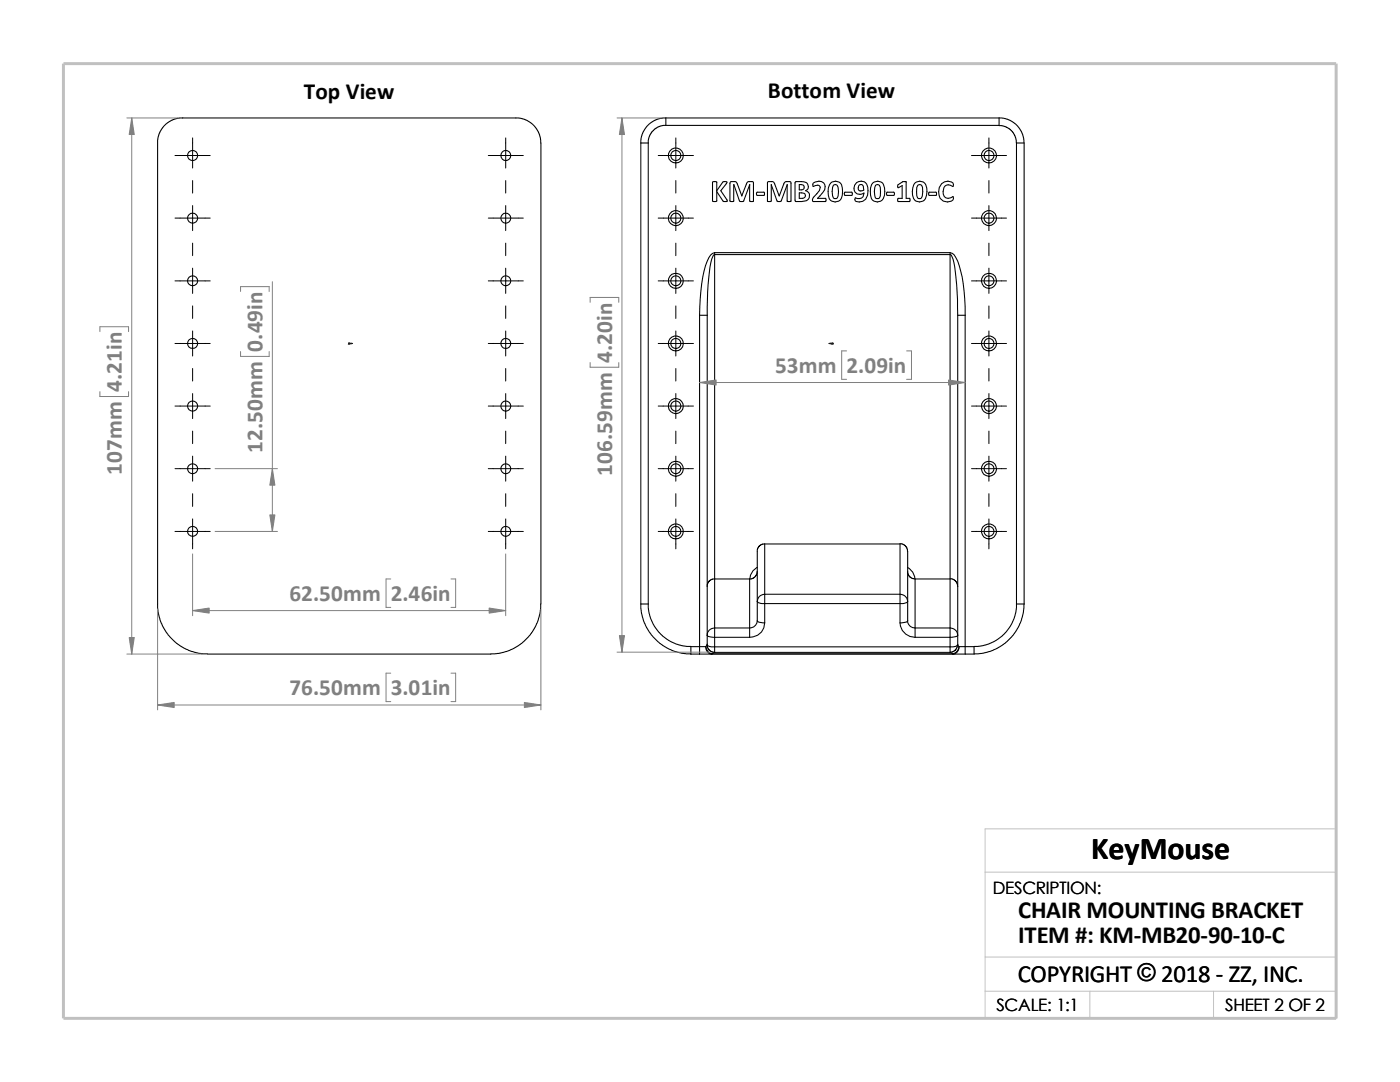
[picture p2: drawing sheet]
<svg xmlns="http://www.w3.org/2000/svg" width="279mm" height="216mm" viewBox="0 0 279 216" stroke-linecap="round" stroke-linejoin="round" font-family="sans-serif">
<path d="M196.6 174h70.1M196.6 191h70.1M196.6 197.8h70.1M217.5 197.8v5.4M242.2 197.8v5.4M26.8 203.2h239.9v-37.8h-70.1v37.8" fill="none" stroke="#c0c0c0" stroke-width=".2"/>
<path d="M12.7 12.7h254v190.5h-254z" fill="none" stroke="#c0c0c0" stroke-width=".59"/>
<g fill="none" stroke="#000" stroke-width=".21">
<path d="M31.5 28.5l.2-1.6 .9-1.7 1.5-1.1 1.7-.6h67.7l1.8 .6 1.4 1.1 1 1.7 .2 1.6v92M31.5 28.5v92.9l.4 2.3 .7 1.5 .9 1.5 1.4 1.4 1.8 1.2 1.6 .7 1.5 .4 1.6 .1M127.9 28.5v92M127.9 28.5h1.5M129.4 28.5v92M132.9 23.5l-.9 .1-1.1 .3-1.1 .7-.7 .6-1 1.7-.2 1.6M132.9 23.5h66.5M132.9 25h-.6l-.9 .3-1.1 .8-.8 1.3-.1 1.1M132.9 23.5v1.5M142.2 36.3a.57 .57 0 0 1 .8 .1v1.7l1.3-1.8h.8l-1.3 1.8 1.4 2a.61 .61 0 0 1-.9 0l-1.3-1.9v1.9a.57 .57 0 0 1-.8 0zM148 39.1h.1M149.6 36.9v3.2l.6 .1h.2v-3.8l-.2-.2h-.7a.49 .49 0 0 0-.5 .5l-1 2.4"/>
<path d="M149.6 36.9l-1.2 3.2-.1 .1-.7-.1-1.2-3.2v3.3h-.6l-.1-.1v-3.5l.1-.3 1-.1 .2 .2 1 2.7M149.6 36.9h.1M151 38.4h1.5l.1 .5-.1 .1h-1.4zM153.9 36.9v3.2l-.6 .1h-.1v-3.9l1-.1 .2 .2 1.1 2.7 1-2.6 .3-.3 1 .1 .1 3.9h-.2h-.6v-3.3M153.9 36.9l1.2 3.2 .1 .1 .7-.1 1.2-3.2M153.9 36.9h.1M157.1 36.9h.1M158.7 36.3l.2-.1a2.31 2.31 0 0 1 2.3 .6 .86 .86 0 0 1-.4 1.3 1.05 1.05 0 0 1 .8 .9 1.05 1.05 0 0 1-.6 1l-1 .2-1.3-.1zM159.5 38.5a.85 .85 0 0 1 1.2 .5 .58 .58 0 0 1-.6 .6h-.6zM159.5 36.8l.8 .1 .1 .2a.53 .53 0 0 1 0 .5 .53 .53 0 0 1-.5 .3h-.4zM162.3 36.5a1.53 1.53 0 0 1 2.3 .3l.1 .4a3.8 3.8 0 0 1-1.5 2.4h1.6v.5v.1l-2.6-.1v-.5l1.3-1.6 .2-.6a.9 .9 0 0 0-1.4-.2l-.1-.5zM165.8 36.5a1.37 1.37 0 0 1 1.5-.3 1.37 1.37 0 0 1 .8 1.3 2.62 2.62 0 0 1-.7 2.6 1.38 1.38 0 0 1-2.1-1.2 2.85 2.85 0 0 1 .5-2.4z"/>
<path d="M166.3 37l.4-.2 .4 .2a2.74 2.74 0 0 1-.2 2.6h-.4a2.16 2.16 0 0 1-.3-2.2zM168.6 38.4h1.4l.1 .5-.1 .1h-1.4l-.1-.3zM170.9 36.4a1.35 1.35 0 0 1 1.5-.2 1.35 1.35 0 0 1 .8 1.2 2.48 2.48 0 0 1-1 2.8 1.55 1.55 0 0 1-1.5-.1l-.1-.3 .1-.3a1.31 1.31 0 0 0 1.6-.3l.1-.7a1.28 1.28 0 0 1-1.8-.2 1.28 1.28 0 0 1 .3-1.9zM171.5 36.9h.6l.3 1a.73 .73 0 0 1-1.1-.1l.1-.7zM174.2 36.5a1.39 1.39 0 0 1 1.5-.3 1.39 1.39 0 0 1 .8 1.3 2.53 2.53 0 0 1-.7 2.6 1.35 1.35 0 0 1-2.1-1.2 3.1 3.1 0 0 1 .5-2.4zM174.8 37l.3-.2 .4 .2a3.8 3.8 0 0 1 0 2.5l-.6 .1a2.16 2.16 0 0 1-.3-2.2zM177 38.4h1.4a.38 .38 0 0 1 0 .6h-1.4zM179.2 36.9l1-.7 .6 .1v3.3h.8l-.1 .6h-2.3v-.6h.8v-2.6l-.8 .5zM182.6 36.5a1.39 1.39 0 0 1 1.5-.3 1.39 1.39 0 0 1 .9 1.3 2.77 2.77 0 0 1-.8 2.6 1.38 1.38 0 0 1-2.1-1.2 3.3 3.3 0 0 1 .5-2.4zM183.2 37l.4-.2 .3 .2a2.92 2.92 0 0 1-.2 2.6l-.6-.1a3.6 3.6 0 0 1 .1-2.5zM185.4 38.4h1.4l.1 .5-.1 .1h-1.4zM187.9 36.7a1.54 1.54 0 0 1 2.3 0v.5a1.12 1.12 0 0 0-1.8 .2 1.56 1.56 0 0 0 .4 2.1 1.74 1.74 0 0 0 1.4-.3l.1 .4-.1 .3a1.75 1.75 0 0 1-2 .2 1.75 1.75 0 0 1-.9-1.8l.2-.9z"/>
<path d="M199.4 23.5v1.5h-66.5M199.4 23.5l.9 .1 1 .3 .8 .4 .9 .8 1 1.5 .3 1v.9M199.4 25.1l1.3 .2 1.1 .7 .7 1 .4 1.5M202.9 28.5v92M202.9 28.5h1.5v92M142.6 50.4v.4M142.6 50.8v64.7M142.6 50.8h47M142.6 50.4h47M142.6 50.4a2.16 2.16 0 0 0-1.5 1.7 32.1 32.1 0 0 0-1.5 10.8M142.6 50.8a2.17 2.17 0 0 0-.7 1.6 55.3 55.3 0 0 0-.8 10.5M189.6 50.8a2.17 2.17 0 0 1 .8 1.6 59.7 59.7 0 0 1 .7 10.5"/>
<path d="M189.6 50.4l.4 .1a5.6 5.6 0 0 1 1.7 3.6l.7 4 .2 4.8M189.6 50.4v.4M189.6 50.8v64.7M139.6 62.9v66.1M139.6 62.9h1.5M141.1 62.9v54.1M191.1 62.9h1.5M191.1 62.9v54.1M192.6 62.9v66.1M141.1 117v9.7M142.6 115.5l-.7 .2-.4 .3-.3 .5-.1 .5M142.6 115.5v9.8"/>
<path d="M142.6 115.5h7M149.6 115.5v9.8M151.1 113.2a2.73 2.73 0 0 0-1.5 2.3M151.1 114l-.1 .6-.4 .6-1 .4M152.6 108.5h-.4l-.6 .3-.5 .8v10.4M152.6 108.5v10.1M152.6 118.6v1.8M152.6 108.5h27v10.1M152.6 118.6h27M152.6 118.6a1.45 1.45 0 0 0-1.5 1.4M179.6 108.5l.9 .3 .6 .8v10.4M179.6 118.6v1.8"/>
<path d="M179.6 118.6a1.52 1.52 0 0 1 1.5 1.4M181.1 114l.1 .5 .3 .5 .4 .4 .7 .1M181.1 113.2a2.69 2.69 0 0 1 1.5 2.3M182.6 115.5h7M182.6 115.5v9.8M189.6 115.5v9.8M189.6 115.5l.6 .1 .4 .3 .4 .5 .1 .6M191.1 117v9.7M107.9 120.5l-.1 1.6-.4 1.6-.6 1.5-1 1.5-1.7 1.7-1.4 .9-1.6 .7-1.6 .4-1.5 .1h-56.6M127.9 120.5h1.5M127.9 120.5l.1 1.8 .6 2 .9 1.8 1.1 1.2 1.7 1.5 1.7 1 2 .5 1.9 .2M129.4 120.5l.1 1.5 .4 1.5 .7 1.5 1.2 1.5 1.6 1.3 1.5 .7 1.5 .4 1.5 .1"/>
<path d="M137.9 130.5h1.7M139.6 129h1.2M139.6 129h-1.7v1.5M139.6 129v1.5M139.6 130.5h2.5M140.8 129a1.72 1.72 0 0 0 1.3 1.5M140.8 129a1.39 1.39 0 0 0 1.3 1.5M141.1 126.7a1.63 1.63 0 0 0 1.5 .5M141.1 128.7a1.51 1.51 0 0 0 1.5 .4M141.1 128.5l-.3 .5M141.1 126.7v2M141.1 128.7l.2 .7 .3 .4 1 .4"/>
<path d="M142.1 130.5h48.1M142.1 130.5h.1M142.5 130.1l-.4 .4M142.6 129.1v1.1M142.6 125.3v1.9M142.6 130.2h47M142.6 127.2v1.9M142.6 127.2h7M142.6 129.1h47M142.6 125.3h7M142.6 125.3a1.45 1.45 0 0 0-1.5 1.4M149.6 125.3v1.9"/>
<path d="M151.1 120a1.63 1.63 0 0 0 1.5 .4M151.1 123.9a1.63 1.63 0 0 0 1.5 .4M151.1 123.9a1.5 1.5 0 0 1-1.5 1.4M151.1 120v3.9M152.6 124.3a2.86 2.86 0 0 1-3 2.9M152.6 120.4h27M152.6 120.4v3.9M179.6 124.3a2.95 2.95 0 0 0 3 2.9M179.6 120.4v3.9M181.1 120a1.83 1.83 0 0 1-1.5 .4M181.1 123.9a1.83 1.83 0 0 1-1.5 .4M181.1 123.9a1.43 1.43 0 0 0 1.5 1.4"/>
<path d="M181.1 120v3.9M182.6 127.2h7M182.6 125.3h7M182.6 125.3v1.9M189.6 129.1v1.1M189.6 125.3v1.9M189.6 125.3a1.52 1.52 0 0 1 1.5 1.4M189.6 127.2v1.9M189.7 130.1l.5 .4M190.2 130.5h.1M190.2 130.5h2.4M191.1 128.7l-.3 .9-.5 .4-.7 .2"/>
<path d="M191.1 126.7v2a1.68 1.68 0 0 1-1.5 .4M191.1 128.5l.3 .5M191.1 126.7a1.83 1.83 0 0 1-1.5 .5M191.4 129h1.2M191.4 129a1.72 1.72 0 0 1-1.2 1.5M191.4 129a1.32 1.32 0 0 1-1.2 1.5M192.6 129h1.8M192.6 129v1.5M194.4 129v1.5h-1.8M202.9 120.5l-.1 1.5-.4 1.5-.8 1.5-1.2 1.5-1.6 1.3-1.4 .7-1.6 .4-1.4 .1M202.9 120.5h1.5M204.4 120.5l-.2 1.8-.6 2-1.3 2.4-1.4 1.4-1.8 1.2-1.6 .7-1.5 .4-1.6 .1"/>
<circle cx="38.4" cy="31" r="1.01"/>
<circle cx="100.9" cy="31" r="1"/>
<circle cx="134.9" cy="31" r="1.49"/>
<circle cx="134.9" cy="31" r="1.01"/>
<circle cx="197.4" cy="31" r="1.5"/>
<circle cx="197.4" cy="31" r="1"/>
<circle cx="38.4" cy="56" r="1"/>
<circle cx="38.4" cy="43.5" r="1"/>
<circle cx="100.9" cy="56" r=".99"/>
<circle cx="100.9" cy="43.5" r=".99"/>
<circle cx="134.9" cy="56" r="1"/>
<circle cx="134.9" cy="43.5" r="1.5"/>
<circle cx="134.9" cy="56" r="1.5"/>
<circle cx="134.9" cy="43.5" r="1"/>
<circle cx="197.4" cy="56" r=".99"/>
<circle cx="197.4" cy="56" r="1.51"/>
<circle cx="197.4" cy="43.5" r="1.51"/>
<circle cx="197.4" cy="43.5" r=".99"/>
<circle cx="38.4" cy="68.5" r="1"/>
<circle cx="100.9" cy="68.5" r=".99"/>
<circle cx="134.9" cy="68.5" r="1"/>
<circle cx="134.9" cy="68.5" r="1.5"/>
<circle cx="197.4" cy="68.5" r=".99"/>
<circle cx="197.4" cy="68.5" r="1.51"/>
<circle cx="38.4" cy="81" r="1.01"/>
<circle cx="38.4" cy="93.5" r="1"/>
<circle cx="100.9" cy="81" r="1"/>
<circle cx="100.9" cy="93.5" r=".99"/>
<circle cx="134.9" cy="81" r="1.01"/>
<circle cx="134.9" cy="81" r="1.5"/>
<circle cx="134.9" cy="93.5" r="1.5"/>
<circle cx="134.9" cy="93.5" r="1"/>
<circle cx="197.4" cy="81" r="1"/>
<circle cx="197.4" cy="81" r="1.51"/>
<circle cx="197.4" cy="93.5" r="1.51"/>
<circle cx="197.4" cy="93.5" r=".99"/>
<circle cx="38.4" cy="106" r="1"/>
<circle cx="100.9" cy="106" r=".99"/>
<circle cx="134.9" cy="106" r="1"/>
<circle cx="134.9" cy="106" r="1.5"/>
<circle cx="197.4" cy="106" r=".99"/>
<circle cx="197.4" cy="106" r="1.51"/>
</g>
<g fill="#00f" stroke="#00f" stroke-width=".2">
<path d="M70 68.5h.4l-.4 .1z"/>
<path d="M165.4 68.5h.4v.1z"/>
</g>
<path d="M69.6 68.5h.8M69.6 68.4l.2 .3M69.7 68.5h.1M69.7 68.4v.3M69.8 68.4l-.3 .3M165.4 68.5h.9M166 68.4l.3 .3M166.1 68.5h.1M166.1 68.4v.3M166.2 68.4l-.3 .3" fill="none" stroke="#00f" stroke-width=".2"/>
<g fill="none" stroke="#000" stroke-width=".2">
<path d="M34.9 31h7.1M38.4 27.5v6M38.4 36v2.5M97.5 31h6.9M100.9 27.5v6M100.9 36v2.5M131.4 31h7M134.9 27.5v6M134.9 36v2.5M193.9 31h7M197.4 27.5v6M197.4 36v2.5"/>
<path d="M34.9 56h7.1M34.9 43.5h7.1M38.4 41v5M38.4 48.5v2.5M38.4 53.5v5M97.5 56h6.9M97.5 43.5h6.9M100.9 41v5M100.9 48.5v2.5M100.9 53.5v5M131.4 56h7M131.4 43.5h7"/>
<path d="M134.9 41v5M134.9 48.5v2.5M134.9 53.5v5M193.9 56h7M193.9 43.5h7M197.4 41v5M197.4 48.5v2.5M197.4 53.5v5M34.9 68.5h7.1M38.4 61v2.5M38.4 66v5M38.4 73.5v2.5"/>
<path d="M38.4 78.5v5M97.5 68.5h6.9M100.9 61v2.5M100.9 66v5M100.9 73.5v2.5M100.9 78.5v5M131.4 68.5h7M134.9 61v2.5M134.9 66v5M134.9 73.5v2.5M134.9 78.5v5M193.9 68.5h7"/>
<path d="M197.4 61v2.5M197.4 66v5M197.4 73.5v2.5M197.4 78.5v5M34.9 93.5h7.1M34.9 81h7.1M38.4 86v2.5M38.4 91v5M38.4 98.5v2.5M97.5 93.5h6.9M97.5 81h6.9M100.9 86v2.5"/>
<path d="M100.9 91v5M100.9 98.5v2.5M131.4 93.5h7M131.4 81h7M134.9 86v2.5M134.9 91v5M134.9 98.5v2.5M193.9 93.5h7M193.9 81h7M197.4 86v2.5M197.4 91v5M197.4 98.5v2.5"/>
<path d="M34.9 106h7.1M38.4 103.5v6M97.5 106h6.9M100.9 103.5v6M131.4 106h7M134.9 103.5v6M193.9 106h7M197.4 103.5v6"/>
</g>
<g fill="none" stroke="#808080" stroke-width=".2">
<path d="M25.3 23.5h10.1M26.3 23.5v107M123.1 23.5h8.8M124.1 23.5v106.6M48 58.2v-1h5.7v1M54.4 56.2v49.8M19.9 66.2v-1h5.8v1M19.9 78.1v1h5.8v-1M48 70.1v1h5.7v-1M117.8 60.3v-.9h5.7v.9M117.8 72.3v1h5.7v-1M139.6 76.3h53"/>
<path d="M169 70h-1v5.7h1M180.9 70h1v5.7h-1M42.9 93.5h12.5M38.4 110.5v12.4M42.9 106h12.5M78 115.5h-1v5.7h1M90 115.5h.9v5.7h-.9M100.9 110.5v12.4M25.3 130.5h15.1M31.5 121.5v20.1M38.4 121.8h62.5M78 134.3h-1v5.7h1"/>
<path d="M90 134.3h.9v5.7h-.9M107.9 121.5v20.1M123.1 130.1h18.5M31.5 140.7h76.4"/>
</g>
<g fill="#808080" stroke="#808080" stroke-width=".2">
<path d="M139.6 76.3l3.3-.5v1z"/>
<path d="M189.3 75.8l3.3 .5-3.3 .5z"/>
<path d="M123.6 126.8h1l-.5 3.3z"/>
<path d="M124.1 23.5l.5 3.3h-1z"/>
<path d="M26.3 23.5l.5 3.3h-1z"/>
<path d="M25.8 127.2h1l-.5 3.3z"/>
<path d="M31.5 140.7l3.3-.5v1z"/>
<path d="M104.6 140.2l3.3 .5-3.3 .5z"/>
<path d="M38.4 121.8l3.3-.5v1z"/>
<path d="M97.6 121.3l3.3 .5-3.3 .5z"/>
<path d="M54.4 93.5l.5 3.3h-1.1z"/>
<path d="M53.8 102.7h1.1l-.5 3.3z"/>
</g>
<text font-size="6.4" x="217.8" y="171.4">KeyMouse</text>
<g font-size="4.9">
<text x="203.2" y="183.2">CHAIR MOUNTING BRACKET</text>
<text x="203.2" y="188.1">ITEM #: KM-MB20-90-10-C</text>
<text x="203.1" y="195.9">COPYRIGHT © 2018 - ZZ, INC.</text>
</g>
<g font-size="4.6">
<text x="60.6" y="19.7">Top View</text>
<text x="153.2" y="19.6">Bottom View</text>
</g>
<g font-size="4.6" fill="#808080">
<text x="52.4" y="70.1" transform="rotate(-90 52.4 70.1)">0.49in</text>
<text x="122.2" y="72.3" transform="rotate(-90 122.2 72.3)">4.20in</text>
<text x="154.7" y="74.5">53mm</text>
<text x="169" y="74.5">2.09in</text>
<text x="24.3" y="78.1" transform="rotate(-90 24.3 78.1)">4.21in</text>
<text x="24.3" y="94.8" transform="rotate(-90 24.3 94.8)">107mm</text>
<text x="52.4" y="90.4" transform="rotate(-90 52.4 90.4)">12.50mm</text>
<text x="122.2" y="95" transform="rotate(-90 122.2 95)">106.59mm</text>
<text x="57.7" y="120">62.50mm</text>
<text x="78" y="120">2.46in</text>
<text x="57.7" y="138.8">76.50mm</text>
<text x="78" y="138.8">3.01in</text>
</g>
<g font-size="3.4">
<text x="198.2" y="178.5">DESCRIPTION:</text>
<text x="198.8" y="201.7">SCALE: 1:1</text>
<text x="244.5" y="201.7">SHEET 2 OF 2</text>
</g>
</svg>
